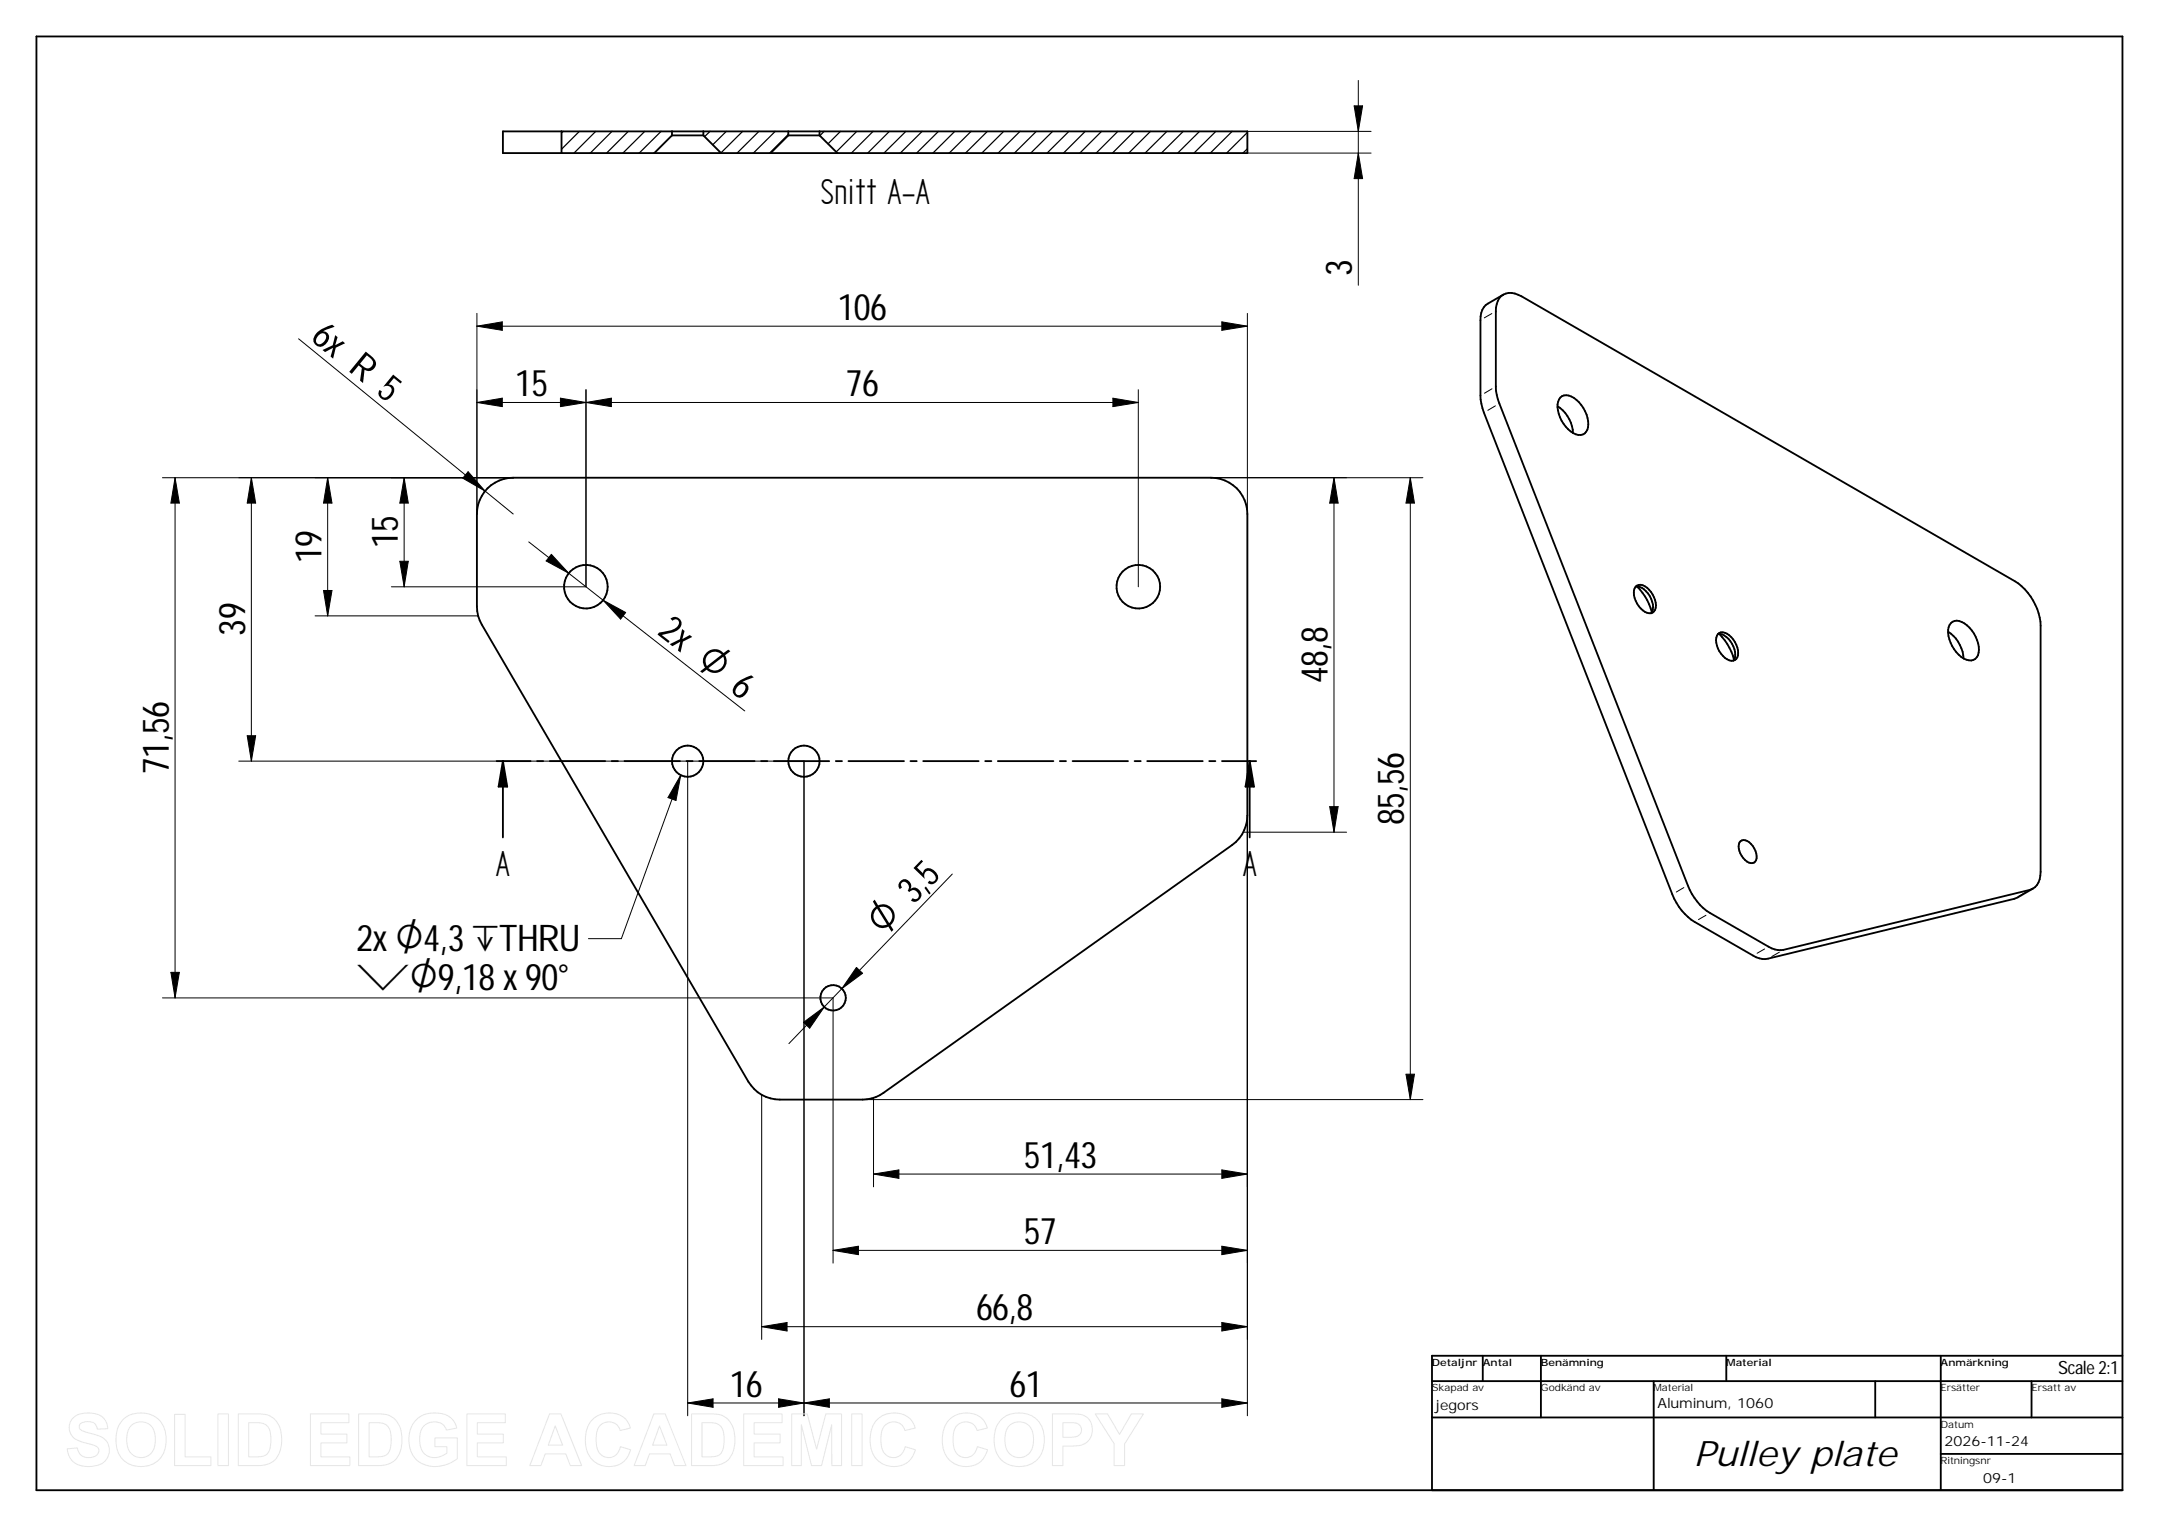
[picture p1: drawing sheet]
<svg xmlns="http://www.w3.org/2000/svg" width="594mm" height="420mm" viewBox="0 0 594 420" stroke-linecap="round" stroke-linejoin="round" font-family="sans-serif">
<g fill="none" stroke="#000" stroke-width=".51">
<path d="M10 10h574v400h-574zM154.5 36.2v5.9M184.9 37.3h8.6M184.9 36.2v1.1M184.9 37.3l-4.9 4.8M193.5 37.3l4.9 4.8M193.5 36.2v1.1M216.9 37.3h8.6M216.9 36.2v1.1M216.9 37.3l-4.9 4.8M225.5 36.2v1.1M225.5 37.3l4.9 4.8"/>
<path d="M343.2 42.1h-204.8v-5.9h204.8v5.9M413 81.5a4.6 4.6 0 0 1 5.7 0l135.7 78.4a15.7 15.7 0 0 1 7.1 12.3v67.7a4.7 4.7 0 0 1-3 5l-67.8 16.5a5.8 5.8 0 0 1-4.1-.9l-16.1-9.3a15.6 15.6 0 0 1-6.1-7.6l-51.8-132.6a13 13 0 0 1-1-4.6v-20.8a6 6 0 0 1 1.4-4.1zM413.7 81.1l-4.3 2.4a4.7 4.7 0 0 0-2 4.6v20.7l.2 2.3 .7 2.4 51.9 132.6a15.4 15.4 0 0 0 6.1 7.6l16.1 9.2a5.7 5.7 0 0 0 4.1 .9l67.8-16.5 5.1-2.8M428.6 111.8a9.4 9.4 0 0 1 4.2 7.3M429.3 109.4a2.89 2.89 0 0 1 3.8 .1 8.8 8.8 0 0 1 3.7 8.7 2.44 2.44 0 0 1-3.9 1 8.8 8.8 0 0 1-4.2-8.7zM134.1 134.4a10.1 10.1 0 0 1 7.1-3h192a10 10 0 0 1 10 10v83a10.2 10.2 0 0 1-4.2 8.1l-95.9 68.2a9.7 9.7 0 0 1-5.8 1.9h-22.8a10 10 0 0 1-8.6-5l-73.3-125.7a9.8 9.8 0 0 1-1.4-5.1v-25.4a10.1 10.1 0 0 1 2.9-7zM450.1 161.4a2.23 2.23 0 0 1 3.1 .3 6.3 6.3 0 0 1 2.2 6.1l-.7 .8-.4 .1M450.1 161.4a4.9 4.9 0 0 1 4.5 4.2 3.4 3.4 0 0 1-.3 3.1M450.1 161.4a5 5 0 0 0 1.3 6 3.5 3.5 0 0 0 2.9 1.3M450.4 161.4l1.5 1.7a14.5 14.5 0 0 1 2.6 5.3M472.7 174.5a2.23 2.23 0 0 1 3.1 .3 6.2 6.2 0 0 1 2.3 6 1.84 1.84 0 0 1-2.9 .6 6 6 0 0 1-2.8-6.5zM472.7 174.5a4.9 4.9 0 0 1 4.3 3.4 3.9 3.9 0 0 1 0 3.9"/>
<path d="M473.1 174.4l2.2 2.8 1.1 2.1 .7 2.2M536.1 173.8a9.4 9.4 0 0 1 4.2 7.3M536.8 171.4a2.76 2.76 0 0 1 3.7 .1 8.8 8.8 0 0 1 3.8 8.8 2.53 2.53 0 0 1-3.9 .9 9 9 0 0 1-4.2-8.6zM136.6 209.4h9.4M138.4 209.4v21M138.4 209.4l1.2 7.1h-2.4zM147.8 209.4h1.7M151.3 209.4h15.2M168.3 209.4h1.7M171.8 209.4h15.3M188.9 209.4h1.7M192.4 209.4h15.2"/>
<path d="M209.4 209.4h1.8M212.9 209.4h15.3M230 209.4h1.7M233.5 209.4h15.2M250.5 209.4h1.8M254 209.4h15.3M271.1 209.4h1.7M274.6 209.4h15.2M291.6 209.4h1.7M295.1 209.4h15.3M312.2 209.4h1.7M315.7 209.4h15.3"/>
<path d="M332.7 209.4h1.7M336.2 209.4h9.4M343.9 209.4l1.2 7.1h-2.4zM343.9 209.4v21M479 231.4a2.23 2.23 0 0 1 2.9 .9 4.2 4.2 0 0 1 1.1 4.8 1.92 1.92 0 0 1-2.8-.5 4.7 4.7 0 0 1-1.5-4.8zM408 373v7M424 373v17M475 373v7M534 373v37M584 373h-190v37M394 390h190M394 380h190"/>
<path d="M455 380v30M516 380v10M559 380v10M534 400h50"/>
<circle cx="161.2" cy="161.4" r="6"/>
<circle cx="313.2" cy="161.5" r="6"/>
<circle cx="189.2" cy="209.4" r="4.3"/>
<circle cx="221.2" cy="209.4" r="4.3"/>
<circle cx="229.2" cy="274.5" r="3.5"/>
</g>
<g fill="#000">
<path d="M372.6 29.1h2.3l-1.1 7.1zM373.8 42.1l1.1 7h-2.3zM131.2 89.7l7-1.1v2.3zM336.2 88.6l7 1.1-7 1.2zM131.2 110.7l7-1.1v2.3zM154.2 109.6l7 1.1-7 1.2zM161.2 110.7l7-1.1v2.3zM306.2 109.6l7 1.1-7 1.2zM48.2 131.4l1.2 7h-2.4zM69.2 131.4l1.2 7h-2.4zM90.2 131.4l1.1 7h-2.3zM111.2 131.4l1.1 7h-2.3z"/>
<path d="M128.8 129.8l4.7 5.3-6.2-3.5zM367.1 131.4l1.1 7h-2.3zM388.1 131.4l1.1 7h-2.3zM110 154.4h2.3l-1.1 7.1zM151.7 152.5l4.8 5.2-6.2-3.4zM89 162.5h2.3l-1.1 7zM165.9 165.1l6.3 3.4-1.4 1.8zM68 202.4h2.4l-1.2 7zM138.4 209.4l1.2 7.1h-2.4zM343.9 209.4l1.2 7.1h-2.4zM187.3 213.3l-1.3 7-2.2-.8zM365.9 222h2.3l-1.1 7z"/>
<path d="M47 267.5h2.4l-1.2 7.1zM235.7 266.2l1.7 1.6-5.8 4.2zM221.1 281.3l5.7-4.2-4 5.8zM386.9 295.6h2.3l-1.1 7zM240.4 323l6.9-1.1v2.3zM336.2 321.9l7 1.1-7 1.2zM229.2 344l7-1.1v2.3zM336.2 342.9l7 1.1-7 1.2zM209.6 365l7-1.1v2.3zM336.2 363.9l7 1.1-7 1.2zM189.2 386l7-1.1v2.3zM214.2 384.9l7 1.1-7 1.2z"/>
<path d="M221.2 386l7-1.1v2.3zM336.2 384.9l7 1.1-7 1.2z"/>
</g>
<g fill="none" stroke="#000" stroke-width=".34">
<path d="M154.9 36.2l-.4 .4M159.4 36.2l-4.9 4.9M163.9 36.2l-6 5.9M168.4 36.2l-6 5.9M172.9 36.2l-6 5.9M177.4 36.2l-6 5.9M181.9 36.2l-6 5.9M195.4 36.2l-1.5 1.4M199.8 36.2l-3.7 3.6M204.3 36.2l-5.9 5.9M208.8 36.2l-6 5.9M213.3 36.2l-6 5.9"/>
<path d="M216.9 37l-5.1 5.1M226.8 36.2l-1.2 1.1M231.3 36.2l-3.5 3.4M235.7 36.2l-5.6 5.6M240.2 36.2l-5.9 5.9M244.7 36.2l-5.9 5.9M249.3 36.2l-6.1 5.9M253.7 36.2l-6 5.9M258.2 36.2l-6 5.9M262.7 36.2l-6 5.9M267.2 36.2l-6 5.9M271.7 36.2l-6 5.9"/>
<path d="M276.2 36.2l-6 5.9M280.7 36.2l-6 5.9M285.2 36.2l-6.1 5.9M289.6 36.2l-6 5.9M294.1 36.2l-6 5.9M298.6 36.2l-6 5.9M303.1 36.2l-6 5.9M307.6 36.2l-6 5.9M312.1 36.2l-6 5.9M316.6 36.2l-6 5.9M321.1 36.2l-6 5.9M325.6 36.2l-6 5.9"/>
<path d="M330.1 36.2l-6 5.9M334.6 36.2l-6.1 5.9M339 36.2l-6 5.9M343.2 36.4l-5.7 5.7M343.2 40.9l-1.2 1.2"/>
</g>
<g fill="none" stroke="#000" stroke-width=".28">
<path d="M343.2 36.2h34.1M372.6 29.1h2.3l-1.1 7.1zM373.8 22.1v56.4M343.2 42.1h34.1M373.8 42.1l1.1 7h-2.3zM82.2 93.2l59 48.2M131.2 86.2v55.2M131.2 89.7h212M131.2 89.7l7-1.1v2.3zM336.2 88.6l7 1.1-7 1.2zM343.2 86.2v55.2M410.5 86.3l-2.1 1.2"/>
<path d="M131.2 110.7h182M131.2 110.7l7-1.1v2.3zM154.2 109.6l7 1.1-7 1.2zM161.2 107.2v54.3h-53.5M161.2 110.7l7-1.1v2.3zM306.2 109.6l7 1.1-7 1.2zM313.2 107.2v54.3M410.5 107l-2 1.2M411.5 111.7l-2.1 1.2M48.2 131.4l1.2 7h-2.4zM48.2 131.4v143.2M69.2 131.4l1.2 7h-2.4z"/>
<path d="M69.2 131.4v78M90.2 131.4v38.1M90.2 131.4l1.1 7h-2.3zM111.2 131.4l1.1 7h-2.3zM111.2 131.4v30.1M128.8 129.8l4.7 5.3-6.2-3.5zM141.2 131.4h-96.5M333.2 131.4h58.3M367.1 131.4l1.1 7h-2.3zM367.1 131.4v97.6M388.1 131.4l1.1 7h-2.3zM388.1 131.4v171.2"/>
<path d="M110 154.4h2.3l-1.1 7.1zM145.5 149.1l59.4 46.5M151.7 152.5l4.8 5.2-6.2-3.4zM86.7 169.5h44.9M89 162.5h2.3l-1.1 7zM165.9 165.1l6.3 3.4-1.4 1.8zM65.7 209.4h155.5v180.2M68 202.4h2.4l-1.2 7zM187.3 213.3l-1.3 7-2.2-.8zM187.3 213.3l-16.3 45h-9.1M189.2 209.4v180.2M342.1 229h28.4"/>
<path d="M343.2 224.4v165.2M365.9 222h2.3l-1.1 7zM262 240.5l-44.9 46.6M463.3 244.2l-2 1.2M469.4 251.8l-2 1.2M557.5 245.4l-2.1 1.3M44.7 274.6h184.5v73M47 267.5h2.4l-1.2 7.1zM235.7 266.2l1.7 1.6-5.8 4.2zM485.6 261.1l-2.1 1.2M489.6 262l-2.1 1.2M221.1 281.3l5.7-4.2-4 5.8z"/>
<path d="M386.9 295.6h2.3l-1.1 7zM209.6 301.2v67.4M237.3 302.6h154.2M240.4 302.1v24.5M240.4 323h102.8M240.4 323l6.9-1.1v2.3zM336.2 321.9l7 1.1-7 1.2zM229.2 344l7-1.1v2.3zM229.2 344h114M336.2 342.9l7 1.1-7 1.2zM209.6 365h133.6M209.6 365l7-1.1v2.3z"/>
<path d="M336.2 363.9l7 1.1-7 1.2zM189.2 386h154M189.2 386l7-1.1v2.3zM214.2 384.9l7 1.1-7 1.2zM221.2 386l7-1.1v2.3zM336.2 384.9l7 1.1-7 1.2z"/>
</g>
<g fill="none" stroke="#e6e6e6" stroke-width=".28">
<path d="M20.2 390a7 7 0 0 1 8.4 .4l.7 .9 .4 1.8-2.9 .1a2.34 2.34 0 0 0-3.1-2 1.57 1.57 0 0 0-1.9 1.6 2.65 2.65 0 0 0 2.4 1.4l.6 .2a6.9 6.9 0 0 1 4.7 2.4 4.4 4.4 0 0 1-4 6.7 5.8 5.8 0 0 1-6.6-3l-.4-1.8 2.8-.3a3.2 3.2 0 0 0 2.5 2.6 3.2 3.2 0 0 0 3.4-1.5 1.82 1.82 0 0 0-2-2l-.4-.1a7.6 7.6 0 0 1-5.2-2.6 3.8 3.8 0 0 1 .6-4.8zM33.9 390.6a7.3 7.3 0 0 1 10.7 1.2 8.3 8.3 0 0 1-1.8 10.6 6.9 6.9 0 0 1-10.9-5.3 7.8 7.8 0 0 1 2-6.5zM35.9 392.4a3.9 3.9 0 0 1 4.4-.9 3.9 3.9 0 0 1 2.4 3.8 5 5 0 0 1-2.3 5.4 3.9 3.9 0 0 1-5.5-3.9l.2-2.8zM48 389.2h2.9v11.7h7.1v2.4h-10zM60 389h2.9v14.3h-2.9zM65.6 389h5.2a6 6 0 0 1 6.7 6.6 7 7 0 0 1-3.1 7l-2.3 .6-6.5 .1zM68.4 391.5a8.5 8.5 0 0 1 4.7 .5 5.6 5.6 0 0 1 1.4 5.4 3.2 3.2 0 0 1-3.9 3.5h-2.2zM85.4 389h10.6v2.5h-7.7v3.1h7.2v2.4h-7.2v3.9h8v2.4h-10.9zM98.7 389h5.2a6 6 0 0 1 6.7 6.6 7 7 0 0 1-3.1 7l-2.3 .6-6.5 .1zM101.6 391.5a8.5 8.5 0 0 1 4.6 .5 5.6 5.6 0 0 1 1.4 5.4 3.2 3.2 0 0 1-3.9 3.5h-2.1zM114.6 390.6a7.8 7.8 0 0 1 9.6-.3l.8 .9 .7 1.7-2.9 .6a3.8 3.8 0 0 0-3.7-2.3 3.8 3.8 0 0 0-3.4 2.7 5.9 5.9 0 0 0 1.7 6.6 5.2 5.2 0 0 0 5.6-.7v-1.7h-3.3v-2.5h6.2v5.7a8.8 8.8 0 0 1-11.5 .1 8.5 8.5 0 0 1 .2-10.8zM128.5 389h10.6v2.5h-7.7v3.1h7.1v2.4h-7.1v3.9h7.9v2.4h-10.8z"/>
<path d="M151.2 389h3.1l5.8 14.3h-3.2l-1.2-3.3h-5.7l-1.2 3.3h-3zM152.8 392.3l2 5.3h-3.9zM162.9 390.7a6.5 6.5 0 0 1 9.9 .7l.7 1.5-2.9 .7a3.3 3.3 0 0 0-3.6-2.3 3.3 3.3 0 0 0-2.9 3.2 6.2 6.2 0 0 0 1.6 6 3.3 3.3 0 0 0 5-2.4l2.8 .8a6.3 6.3 0 0 1-5.8 4.7 6.3 6.3 0 0 1-6.2-4.3 9.2 9.2 0 0 1 1.4-8.6zM179.9 389h3.1l5.8 14.3h-3.2l-1.2-3.3h-5.7l-1.2 3.3h-3zM181.5 392.3l2 5.3h-3.9zM190.3 389h5.2a6 6 0 0 1 6.7 6.6 7 7 0 0 1-3.1 7l-2.3 .6-6.5 .1zM193.2 391.5a8.5 8.5 0 0 1 4.6 .5 5.6 5.6 0 0 1 1.4 5.4 3.2 3.2 0 0 1-3.9 3.5h-2.1zM204.6 389h10.6v2.5h-7.7v3.1h7.2v2.4h-7.2v3.9h8v2.4h-10.9zM217.8 389h4.3l2.6 9.7 2.5-9.7h4.4v14.3h-2.7l-.1-11.3-2.7 11.3h-2.8l-2.8-11.3v11.3h-2.7zM234.4 389h2.8v14.3h-2.8zM241.3 390.7a6.5 6.5 0 0 1 9.9 .7l.6 1.5-2.8 .7a3.3 3.3 0 0 0-3.6-2.3 3.3 3.3 0 0 0-2.9 3.2 6.2 6.2 0 0 0 1.6 6 3.3 3.3 0 0 0 5-2.4l2.8 .8a6.3 6.3 0 0 1-5.9 4.7 6.3 6.3 0 0 1-6.1-4.3 9.2 9.2 0 0 1 1.4-8.6zM261.1 390.7a6.5 6.5 0 0 1 10 .7l.6 1.5-2.8 .7a3.3 3.3 0 0 0-3.7-2.3 3.3 3.3 0 0 0-2.8 3.2 6.2 6.2 0 0 0 1.5 6 3.3 3.3 0 0 0 5-2.4l2.8 .8a6.3 6.3 0 0 1-5.8 4.7 6.3 6.3 0 0 1-6.2-4.3 9.2 9.2 0 0 1 1.4-8.6z"/>
<path d="M275.5 390.6a7.3 7.3 0 0 1 10.8 1.2 8.3 8.3 0 0 1-1.9 10.6 6.9 6.9 0 0 1-10.8-5.3 7.8 7.8 0 0 1 1.9-6.5zM277.6 392.4a3.9 3.9 0 0 1 4.4-.9 3.9 3.9 0 0 1 2.4 3.8 5 5 0 0 1-2.4 5.4 3.9 3.9 0 0 1-5.5-3.9l.3-2.8zM289.6 389h4.6a7.5 7.5 0 0 1 4.8 .9 4.5 4.5 0 0 1 1.3 5.3 4.5 4.5 0 0 1-4.8 2.7h-3v5.4h-2.9zM292.5 391.5h1.4a3.3 3.3 0 0 1 3.6 1.2 2.04 2.04 0 0 1-2.3 2.7l-2.7 .1zM301.4 389h3.4l3.3 5.7 3.2-5.7h3.3l-5.2 8.3v6h-2.8v-6z"/>
</g>
<g font-size="11.3">
<text x="225.8" y="56.1">Snitt A-A</text>
<text x="136.5" y="240.9">A</text>
<text x="342" y="240.9">A</text>
</g>
<g font-size="10.8">
<text x="243" y="257.7" transform="rotate(-46 243 257.7)">O 3,5</text>
<text x="98.1" y="272.3">sO9,18 x 90°</text>
</g>
<g font-size="10.1">
<text x="372" y="76" transform="rotate(-90 372 76)">3</text>
<text x="230.5" y="88">106</text>
<text x="85.2" y="93.4" transform="rotate(39 85.2 93.4)">6x R 5</text>
<text x="141.8" y="109">15</text>
<text x="232.8" y="109">76</text>
<text x="88.4" y="154.9" transform="rotate(-90 88.4 154.9)">19</text>
<text x="109.4" y="150.9" transform="rotate(-90 109.4 150.9)">15</text>
<text x="67.4" y="174.9" transform="rotate(-90 67.4 174.9)">39</text>
<text x="180.6" y="174.4" transform="rotate(38 180.6 174.4)">2x O 6</text>
<text x="365.3" y="188" transform="rotate(-90 365.3 188)">48,8</text>
<text x="46.4" y="213" transform="rotate(-90 46.4 213)">71,56</text>
<text x="386.3" y="227" transform="rotate(-90 386.3 227)">85,56</text>
<text x="98.1" y="261.8">2xO4,3`THRU</text>
<text x="281.8" y="321.3">51,43</text>
<text x="281.8" y="342.3">57</text>
<text x="268.6" y="363.3">66,8</text>
<text x="200.8" y="384.3">16</text>
<text x="277.8" y="384.3">61</text>
</g>
<text font-size="9.6" x="466" y="403.5">Pulley plate</text>
<text font-size="5" x="566.4" y="378">Scale 2:1</text>
<g font-size="3.9">
<text x="395" y="387.9">jegors</text>
<text x="456.1" y="387.5">Aluminum, 1060</text>
<text x="535" y="397.8">2026-11-24</text>
<text x="545.7" y="407.9">09-1</text>
</g>
<g font-size="2.8">
<text x="394" y="375.8">Detaljnr Antal</text>
<text x="424" y="375.8">Benämning</text>
<text x="475" y="375.8">Material</text>
<text x="534" y="375.8">Anmärkning</text>
<text x="394" y="382.8">Skapad av</text>
<text x="424" y="382.8">Godkänd av</text>
<text x="455" y="382.8">Material</text>
<text x="534" y="382.8">Ersätter</text>
<text x="559" y="382.8">Ersatt av</text>
<text x="534" y="392.8">Datum</text>
<text x="534" y="402.8">Ritningsnr</text>
</g>
</svg>
